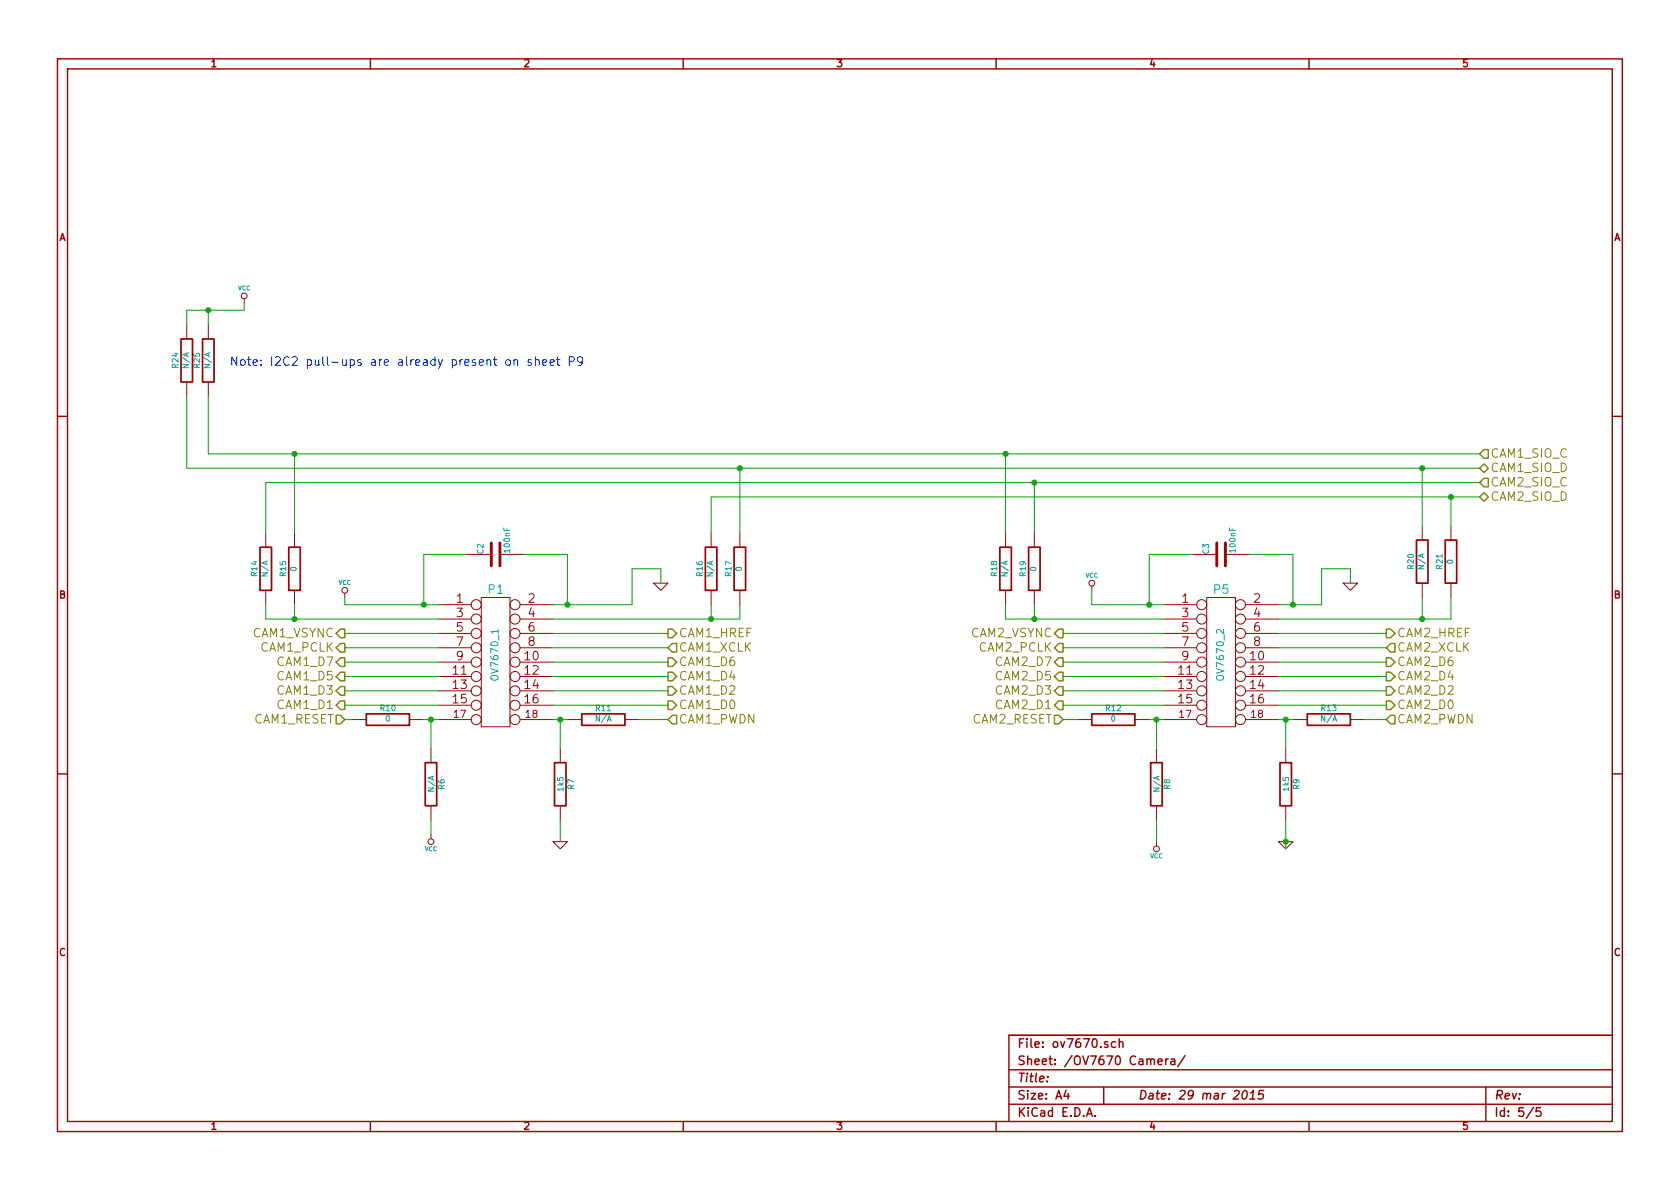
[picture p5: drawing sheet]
<svg xmlns="http://www.w3.org/2000/svg" width="297mm" height="210mm" viewBox="0 0 297 210" stroke-linecap="round" stroke-linejoin="round" font-family="sans-serif">
<g fill="none" stroke="#a00000" stroke-width=".25">
<path d="M10.2 10.4h276.6v189.7h-276.6zM11.9 12.2h273.2v186.1h-273.2zM65.5 10.4v1.8M120.8 10.4v1.8M176.1 10.4v1.8M231.4 10.4v1.8M10.2 73.6h1.7M285.1 73.6h1.7M10.2 136.8h1.7M285.1 136.8h1.7M65.5 198.3v1.8M120.8 198.3v1.8"/>
<path d="M176.1 198.3v1.8M178.4 189.2h106.7M178.4 195.3h106.7M178.4 192.2h106.7M185.2 190.4v.1M188.5 192.8l-.4 1h1M188.8 193.3v1.1M192.1 197.4l.5-1.5 .5 1.5M192.3 197h.7M193.6 197.3v.1M195.1 192.2v3.1M197.3 184.3a.48 .48 0 0 0-.7 0v.8l.2 .1 .5-.1"/>
<path d="M197.9 184.3h.1a.36 .36 0 0 1 .6 .1v.8M197.9 183.7v1.5M204.7 187.8l.8-.2-.1-.3-.4-.1-.3 .3 .1 .7h.6M206.1 187.2v1.1M206.6 187.2l-.3 .1-.2 .2M207.1 187.3h.5l.1 1M207.7 187.6l-.5 .1a.3 .3 0 0 0-.2 .3 .3 .3 0 0 0 .2 .3l.5-.1M209.5 186.7l-1.3 1.9M219.9 193l.3-.2a.88 .88 0 0 1-.3 1.6l-.3-.3a1.19 1.19 0 0 1 .3-1.1zM221 194.4h.9M221.1 193.3l.5-.5-.2 1.6M223.4 192.8h-.7l-.2 .8 .3-.2 .5 .1 .1 .2-.2 .5-.2 .2-.6-.2"/>
<path d="M231.4 198.3v1.8M262.7 192.2v6.1M271.1 195.8l-1.3 2M272.4 195.9h-.7l-.1 .7 .2-.1h.5l.2 .3-.1 .5-.2 .1-.6-.1M285.1 183.1h-106.7v15.2"/>
</g>
<g fill="none" stroke="#a00000" stroke-width=".18">
<path d="M33 57.4v2.5M36.8 57.4v2.5M43.2 52.8v.8M33 67.6v2.5M36.8 67.6v2.5M47 94.2v2.6M52.1 94.2v2.6M82.5 98h4.4M88.4 98h4.3M125.7 94.2v2.6M130.8 94.2v2.6M177.8 94.2v2.6"/>
<path d="M182.9 94.2v2.6M210.8 98h4.3M216.7 98h4.3M251.5 93v2.5M256.5 93v2.5M47 104.4v2.5M52.1 104.4v2.5M61 104.9v.8M77.5 106.9h5.8M77.5 109.5h5.8M77.5 112h5.8M77.5 114.5h5.8"/>
<path d="M77.5 117.1h5.8M77.5 119.6h5.8M85.1 105.7h5.1v22.8h-5.1zM91.9 106.9h5.9M91.9 109.5h5.9M91.9 112h5.9M91.9 114.5h5.9M91.9 117.1h5.9M91.9 119.6h5.9M115.6 103.1h2.5l-1.3 1.3zM125.7 104.4v2.5M130.8 104.4v2.5"/>
<path d="M177.8 104.4v2.5M182.9 104.4v2.5M193 103.6v.8M205.7 106.9h5.9M205.7 109.5h5.9M205.7 112h5.9M205.7 114.5h5.9M205.7 117.1h5.9M205.7 119.6h5.9M213.4 105.7h5v22.8h-5zM220.2 106.9h5.9M220.2 109.5h5.9"/>
<path d="M220.2 112h5.9M220.2 114.5h5.9M220.2 117.1h5.9M220.2 119.6h5.9M237.5 103.1h2.5l-1.2 1.3zM251.5 103.1v2.6M256.5 103.1v2.6M62.2 127.2h2.6M72.4 127.2h2.5M76.2 132.3v2.6M77.5 122.2h5.8M77.5 124.7h5.8"/>
<path d="M77.5 127.2h5.8M91.9 122.2h5.9M91.9 124.7h5.9M91.9 127.2h5.9M99.1 132.3v2.6M100.3 127.2h2.6M110.5 127.2h2.5M190.5 127.2h2.5M200.7 127.2h2.5M204.5 132.3v2.6M205.7 122.2h5.9M205.7 124.7h5.9"/>
<path d="M205.7 127.2h5.9M220.2 122.2h5.9M220.2 124.7h5.9M220.2 127.2h5.9M227.3 132.3v2.6M228.6 127.2h2.5M238.8 127.2h2.5M76.2 147.6v.7M76.2 142.5v2.5M97.8 148.8h2.5l-1.2 1.3zM99.1 142.5v2.5M204.5 148.8v.8"/>
<path d="M204.5 142.5v2.5M226.1 148.8h2.5l-1.3 1.3zM227.3 142.5v2.5"/>
<circle cx="43.2" cy="52.3" r=".51"/>
<circle cx="61" cy="104.4" r=".51"/>
<circle cx="84.2" cy="112" r=".89"/>
<circle cx="84.2" cy="106.9" r=".89"/>
<circle cx="84.2" cy="114.5" r=".89"/>
<circle cx="84.2" cy="119.6" r=".89"/>
<circle cx="84.2" cy="109.5" r=".89"/>
<circle cx="84.2" cy="117.1" r=".89"/>
<circle cx="91.1" cy="114.5" r=".89"/>
<circle cx="91.1" cy="106.9" r=".89"/>
<circle cx="91.1" cy="112" r=".89"/>
<circle cx="91.1" cy="119.6" r=".89"/>
<circle cx="91.1" cy="109.5" r=".89"/>
<circle cx="91.1" cy="117.1" r=".89"/>
<circle cx="193" cy="103.1" r=".51"/>
<circle cx="212.5" cy="106.9" r=".89"/>
<circle cx="212.5" cy="119.6" r=".89"/>
<circle cx="212.5" cy="109.5" r=".89"/>
<circle cx="212.5" cy="112" r=".89"/>
<circle cx="212.5" cy="114.5" r=".89"/>
<circle cx="212.5" cy="117.1" r=".89"/>
<circle cx="219.3" cy="106.9" r=".89"/>
<circle cx="219.3" cy="109.5" r=".89"/>
<circle cx="219.3" cy="114.5" r=".89"/>
<circle cx="219.3" cy="117.1" r=".89"/>
<circle cx="219.3" cy="119.6" r=".89"/>
<circle cx="219.3" cy="112" r=".89"/>
<circle cx="84.2" cy="127.2" r=".89"/>
<circle cx="84.2" cy="122.2" r=".89"/>
<circle cx="84.2" cy="124.7" r=".89"/>
<circle cx="91.1" cy="127.2" r=".89"/>
<circle cx="91.1" cy="124.7" r=".89"/>
<circle cx="91.1" cy="122.2" r=".89"/>
<circle cx="212.5" cy="127.2" r=".89"/>
<circle cx="212.5" cy="122.2" r=".89"/>
<circle cx="212.5" cy="124.7" r=".89"/>
<circle cx="219.3" cy="127.2" r=".89"/>
<circle cx="219.3" cy="124.7" r=".89"/>
<circle cx="219.3" cy="122.2" r=".89"/>
<circle cx="76.2" cy="148.8" r=".51"/>
<circle cx="204.5" cy="150.1" r=".51"/>
</g>
<g fill="none" stroke="#808000" stroke-width=".25">
<path d="M262.4 79.5h.7v1.5h-.7l-.8-.7zM261.6 82.8l.8-.8 .7 .8-.7 .8zM261.6 87.9l.8-.8 .7 .8-.7 .7zM262.4 84.6h.7v1.5h-.7l-.8-.8zM60.2 111.2h.8v1.6h-.8l-.8-.8zM60.2 116.3h.8v1.6h-.8l-.8-.8zM60.2 118.9h.8v1.5h-.8l-.8-.8zM60.2 113.8h.8v1.5h-.8l-.8-.8zM118.1 111.2h.8l.7 .8-.7 .8h-.8zM118.1 116.3h.8l.7 .8-.7 .8h-.8zM118.1 118.9h.8l.7 .7-.7 .8h-.8zM118.9 113.8h.7v1.5h-.7l-.8-.8z"/>
<path d="M187.2 118.9h.8v1.5h-.8l-.8-.8zM187.2 116.3h.8v1.6h-.8l-.8-.8zM187.2 111.2h.8v1.6h-.8l-.8-.8zM187.2 113.8h.8v1.5h-.8l-.8-.8zM245.1 111.2h.8l.7 .8-.7 .8h-.8zM245.1 116.3h.8l.7 .8-.7 .8h-.8zM245.1 118.9h.8l.7 .7-.7 .8h-.8zM245.9 113.8h.7v1.5h-.7l-.8-.8zM59.4 126.5h.8l.8 .7-.8 .8h-.8zM60.2 121.4h.8v1.5h-.8l-.8-.7zM60.2 123.9h.8v1.6h-.8l-.8-.8zM118.1 121.4h.8l.7 .8-.7 .7h-.8z"/>
<path d="M118.1 123.9h.8l.7 .8-.7 .8h-.8zM118.9 126.5h.7v1.5h-.7l-.8-.8zM186.4 126.5h.8l.8 .7-.8 .8h-.8zM187.2 123.9h.8v1.6h-.8l-.8-.8zM187.2 121.4h.8v1.5h-.8l-.8-.7zM245.1 121.4h.8l.7 .8-.7 .7h-.8zM245.1 123.9h.8l.7 .8-.7 .8h-.8zM245.9 126.5h.7v1.5h-.7l-.8-.8z"/>
</g>
<g fill="none" stroke="#a00000" stroke-width=".3">
<path d="M32 59.9h2v7.7h-2zM35.8 59.9h2v7.7h-2zM46 96.8h2v7.6h-2zM51.1 96.8h2v7.6h-2zM124.7 96.8h2v7.6h-2zM129.8 96.8h2v7.6h-2zM176.8 96.8h2v7.6h-2zM181.9 96.8h2v7.6h-2zM250.4 95.5h2.1v7.6h-2.1zM255.5 95.5h2.1v7.6h-2.1zM64.8 126.2h7.6v2.1h-7.6zM75.2 134.9h2v7.6h-2z"/>
<path d="M98 134.9h2.1v7.6h-2.1zM102.9 126.2h7.6v2.1h-7.6zM193 126.2h7.7v2.1h-7.7zM203.5 134.9h2v7.6h-2zM226.3 134.9h2v7.6h-2zM231.1 126.2h7.7v2.1h-7.7z"/>
</g>
<path d="M86.9 96v4.1M88.4 96v4.1M215.1 96v4.1M216.7 96v4.1" fill="none" stroke="#a00000" stroke-width=".51"/>
<g fill="none" stroke="#00a000" stroke-width=".18">
<path d="M36.8 54.9v2.5M43.2 53.6v1.3h-10.2v2.5M33 70.1v12.7h228.6M36.8 70.1v10.2h224.8M52.1 80.3v13.9M82.5 98h-7.6v8.9M92.7 98h7.6v8.9M130.8 82.8v11.4M177.8 80.3v13.9M182.9 85.3v8.9M210.8 98h-7.6v8.9M221 98h7.6v8.9"/>
<path d="M251.5 82.8v10.2M256.5 87.9v5.1M261.6 87.9h-135.9v6.3M261.6 85.3h-214.6v8.9M47 106.9v2.6h30.5M52.1 106.9v2.6M61 117.1h16.5M61 119.6h16.5M61 112h16.5M61 114.5h16.5M61 105.7v1.2h16.5M97.8 117.1h20.3"/>
<path d="M97.8 119.6h20.3M97.8 112h20.3M97.8 114.5h20.3M116.8 103.1v-2.5h-5v6.3h-14M125.7 106.9v2.6M130.8 106.9v2.6h-33M177.8 106.9v2.6h27.9M182.9 106.9v2.6M188 117.1h17.7M188 119.6h17.7M188 112h17.7M188 114.5h17.7"/>
<path d="M193 104.4v2.5h12.7M226.1 117.1h19M226.1 119.6h19M226.1 112h19M226.1 114.5h19M238.8 103.1v-2.5h-5.1v6.3h-7.6M251.5 105.7v3.8M256.5 105.7v3.8h-30.4M61 122.2h16.5M61 124.7h16.5M61 127.2h1.2M74.9 127.2h2.6"/>
<path d="M76.2 127.2v5.1M97.8 122.2h20.3M97.8 124.7h20.3M97.8 127.2h2.5M99.1 127.2v5.1M113 127.2h5.1M188 122.2h17.7M188 124.7h17.7M188 127.2h2.5M203.2 127.2h2.5M204.5 127.2v5.1M226.1 122.2h19"/>
<path d="M226.1 124.7h19M226.1 127.2h2.5M227.3 127.2v5.1M241.3 127.2h3.8M76.2 145v2.6M99.1 145v3.8M204.5 145v3.8M227.3 145v5.1"/>
</g>
<g fill="#00a000" stroke="#00a000" stroke-width=".25">
<circle cx="76.2" cy="127.2" r=".41"/>
<circle cx="99.1" cy="127.2" r=".41"/>
<circle cx="204.5" cy="127.2" r=".41"/>
<circle cx="227.3" cy="127.2" r=".41"/>
<circle cx="227.3" cy="148.8" r=".41"/>
<circle cx="251.5" cy="109.5" r=".41"/>
<circle cx="182.9" cy="109.5" r=".41"/>
<circle cx="256.5" cy="87.9" r=".41"/>
<circle cx="251.5" cy="82.8" r=".41"/>
<circle cx="177.8" cy="80.3" r=".41"/>
<circle cx="182.9" cy="85.3" r=".41"/>
<circle cx="52.1" cy="109.5" r=".41"/>
<circle cx="125.7" cy="109.5" r=".41"/>
<circle cx="74.9" cy="106.9" r=".41"/>
<circle cx="228.6" cy="106.9" r=".41"/>
<circle cx="203.2" cy="106.9" r=".41"/>
<circle cx="52.1" cy="80.3" r=".41"/>
<circle cx="130.8" cy="82.8" r=".41"/>
<circle cx="36.8" cy="54.9" r=".41"/>
<circle cx="100.3" cy="106.9" r=".41"/>
</g>
<path d="M90.9 63.7h.1a.36 .36 0 0 1 .5 .1v.8M90.9 63.6v1M93.9 63.7l-.3-.1-.3 .2 .1 .2 .5 .2v.3h-.6M94.7 63.7a.36 .36 0 0 1 .6 .1v.8M94.7 63.1v1.5M96 64.1l.7-.1-.1-.3-.4-.1-.2 .2v.7h.6M97.3 64.1l.7-.1-.1-.3-.4-.1-.2 .2v.7h.6M98.4 63.6h.6M98.6 63.1v1.3l.4 .2M100.7 63.9l.7-.1 .1-.2v-.4l-.3-.1h-.5v1.5M103 63.7l-.3 .3h-.4l-.2-.3 .1-.5a.48 .48 0 0 1 .7 0 1.16 1.16 0 0 1-.2 1.3l-.4 .1" fill="none" stroke="#00f" stroke-width=".18"/>
<text font-size="2.1" fill="#00f" x="40.6" y="64.8">Note: I2C2 pull-ups are already present on sheet P9</text>
<g font-size="2.1" fill="#808000">
<text x="263.6" y="81">CAM1_SIO_C</text>
<text x="263.6" y="83.6">CAM1_SIO_D</text>
<text x="263.6" y="88.6">CAM2_SIO_D</text>
<text x="263.6" y="86.1">CAM2_SIO_C</text>
<text x="44.5" y="112.8">CAM1_VSYNC</text>
<text x="120" y="112.8">CAM1_HREF</text>
<text x="171.5" y="112.8">CAM2_VSYNC</text>
<text x="247" y="112.8">CAM2_HREF</text>
<text x="46.1" y="115.3">CAM1_PCLK</text>
<text x="49.1" y="117.9">CAM1_D7</text>
<text x="120" y="115.3">CAM1_XCLK</text>
<text x="120" y="117.9">CAM1_D6</text>
<text x="173.1" y="115.3">CAM2_PCLK</text>
<text x="176.1" y="117.9">CAM2_D7</text>
<text x="247" y="115.3">CAM2_XCLK</text>
<text x="247" y="117.9">CAM2_D6</text>
<text x="49.1" y="120.4">CAM1_D5</text>
<text x="49.1" y="122.9">CAM1_D3</text>
<text x="49.1" y="125.5">CAM1_D1</text>
<text x="120" y="120.4">CAM1_D4</text>
<text x="120" y="122.9">CAM1_D2</text>
<text x="120" y="125.5">CAM1_D0</text>
<text x="176.1" y="125.5">CAM2_D1</text>
<text x="176.1" y="122.9">CAM2_D3</text>
<text x="176.1" y="120.4">CAM2_D5</text>
<text x="247" y="120.4">CAM2_D4</text>
<text x="247" y="122.9">CAM2_D2</text>
<text x="247" y="125.5">CAM2_D0</text>
<text x="44.8" y="128">CAM1_RESET</text>
<text x="120" y="128">CAM1_PWDN</text>
<text x="171.8" y="128">CAM2_RESET</text>
<text x="247" y="128">CAM2_PWDN</text>
</g>
<g font-size="2.1" fill="#a00000">
<text x="80.7" y="106.7">1</text>
<text x="93.4" y="106.7">2</text>
<text x="209" y="106.7">1</text>
<text x="221.7" y="106.7">2</text>
<text x="80.7" y="109.2">3</text>
<text x="80.7" y="111.8">5</text>
<text x="93.4" y="109.2">4</text>
<text x="93.4" y="111.8">6</text>
<text x="209" y="109.2">3</text>
<text x="209" y="111.8">5</text>
<text x="221.7" y="109.2">4</text>
<text x="221.7" y="111.8">6</text>
<text x="80.1" y="119.4">11</text>
<text x="80.7" y="114.3">7</text>
<text x="80.7" y="116.8">9</text>
<text x="92.8" y="116.8">10</text>
<text x="92.8" y="119.4">12</text>
<text x="93.4" y="114.3">8</text>
<text x="208.4" y="119.4">11</text>
<text x="209" y="114.3">7</text>
<text x="209" y="116.8">9</text>
<text x="221.1" y="116.8">10</text>
<text x="221.1" y="119.4">12</text>
<text x="221.7" y="114.3">8</text>
<text x="80.1" y="121.9">13</text>
<text x="80.1" y="124.5">15</text>
<text x="92.8" y="121.9">14</text>
<text x="92.8" y="124.5">16</text>
<text x="208.4" y="121.9">13</text>
<text x="208.4" y="124.5">15</text>
<text x="221.1" y="121.9">14</text>
<text x="221.1" y="124.5">16</text>
<text x="179.9" y="185.4">File: ov7670.sch</text>
<text x="179.9" y="191.5">Title:</text>
<text x="179.9" y="188.4">Sheet: /OV7670 Camera/</text>
<text x="179.9" y="197.6">KiCad E.D.A.</text>
<text x="179.9" y="194.5">Size: A4</text>
<text x="201.2" y="194.5">Date: 29 mar 2015</text>
<text x="264.2" y="194.5">Rev:</text>
<text x="264.2" y="197.6">Id: 5/5</text>
</g>
<g font-size="2.1" fill="#00a0a0">
<text x="86.3" y="105.1">P1</text>
<text x="214.6" y="105.1">P5</text>
</g>
<g font-size="1.8" fill="#a00000">
<text x="37.3" y="11.9">1</text>
<text x="92.7" y="11.9">2</text>
<text x="148" y="11.9">3</text>
<text x="203.3" y="11.9">4</text>
<text x="258.6" y="11.9">5</text>
<text x="10.4" y="42.7">A</text>
<text x="285.3" y="42.7">A</text>
<text x="10.4" y="105.9">B</text>
<text x="285.3" y="105.9">B</text>
<text x="80.3" y="127">17</text>
<text x="93" y="127">18</text>
<text x="208.6" y="127">17</text>
<text x="221.3" y="127">18</text>
<text x="10.4" y="169.1">C</text>
<text x="285.3" y="169.1">C</text>
<text x="37.3" y="199.8">1</text>
<text x="92.7" y="199.8">2</text>
<text x="148" y="199.8">3</text>
<text x="203.3" y="199.8">4</text>
<text x="258.6" y="199.8">5</text>
</g>
<g font-size="1.8" fill="#00a0a0">
<text x="88.2" y="120" transform="rotate(-90 88.2 120)">OV7670_1</text>
<text x="216.5" y="120" transform="rotate(-90 216.5 120)">OV7670_2</text>
</g>
<g font-size="1.4" fill="#00a0a0">
<text x="31.6" y="65" transform="rotate(-90 31.6 65)">R24</text>
<text x="33.4" y="65" transform="rotate(-90 33.4 65)">N/A</text>
<text x="35.4" y="65" transform="rotate(-90 35.4 65)">R25</text>
<text x="37.2" y="65" transform="rotate(-90 37.2 65)">N/A</text>
<text x="45.5" y="101.9" transform="rotate(-90 45.5 101.9)">R14</text>
<text x="47.4" y="101.8" transform="rotate(-90 47.4 101.8)">N/A</text>
<text x="50.6" y="101.9" transform="rotate(-90 50.6 101.9)">R15</text>
<text x="52.5" y="101" transform="rotate(-90 52.5 101)">0</text>
<text x="85.5" y="97.9" transform="rotate(-90 85.5 97.9)">C2</text>
<text x="90.2" y="97.6" transform="rotate(-90 90.2 97.6)">100nF</text>
<text x="124.3" y="101.9" transform="rotate(-90 124.3 101.9)">R16</text>
<text x="126.1" y="101.8" transform="rotate(-90 126.1 101.8)">N/A</text>
<text x="129.4" y="101.9" transform="rotate(-90 129.4 101.9)">R17</text>
<text x="131.2" y="101" transform="rotate(-90 131.2 101)">0</text>
<text x="176.4" y="101.9" transform="rotate(-90 176.4 101.9)">R18</text>
<text x="178.2" y="101.8" transform="rotate(-90 178.2 101.8)">N/A</text>
<text x="181.4" y="101.9" transform="rotate(-90 181.4 101.9)">R19</text>
<text x="183.3" y="101" transform="rotate(-90 183.3 101)">0</text>
<text x="213.8" y="97.9" transform="rotate(-90 213.8 97.9)">C3</text>
<text x="218.5" y="97.6" transform="rotate(-90 218.5 97.6)">100nF</text>
<text x="250" y="100.6" transform="rotate(-90 250 100.6)">R20</text>
<text x="251.9" y="100.6" transform="rotate(-90 251.9 100.6)">N/A</text>
<text x="255.1" y="100.6" transform="rotate(-90 255.1 100.6)">R21</text>
<text x="256.9" y="99.7" transform="rotate(-90 256.9 99.7)">0</text>
<text x="67.3" y="125.8">R10</text>
<text x="105.4" y="125.8">R11</text>
<text x="195.6" y="125.8">R12</text>
<text x="233.7" y="125.8">R13</text>
<text x="68.2" y="127.7">0</text>
<text x="105.4" y="127.7">N/A</text>
<text x="196.4" y="127.7">0</text>
<text x="233.7" y="127.7">N/A</text>
<text x="76.8" y="139.9" transform="rotate(-90 76.8 139.9)">N/A</text>
<text x="78.7" y="139.6" transform="rotate(-90 78.7 139.6)">R6</text>
<text x="99.7" y="139.8" transform="rotate(-90 99.7 139.8)">1k5</text>
<text x="101.5" y="139.6" transform="rotate(-90 101.5 139.6)">R7</text>
<text x="205.1" y="139.9" transform="rotate(-90 205.1 139.9)">N/A</text>
<text x="206.9" y="139.6" transform="rotate(-90 206.9 139.6)">R8</text>
<text x="227.9" y="139.8" transform="rotate(-90 227.9 139.8)">1k5</text>
<text x="229.8" y="139.6" transform="rotate(-90 229.8 139.6)">R9</text>
</g>
<g font-size="1.1" fill="#00a0a0">
<text x="42.1" y="51.4">VCC</text>
<text x="59.8" y="103.4">VCC</text>
<text x="191.9" y="102.2">VCC</text>
<text x="75.1" y="150.5">VCC</text>
<text x="203.4" y="151.8">VCC</text>
</g>
</svg>
